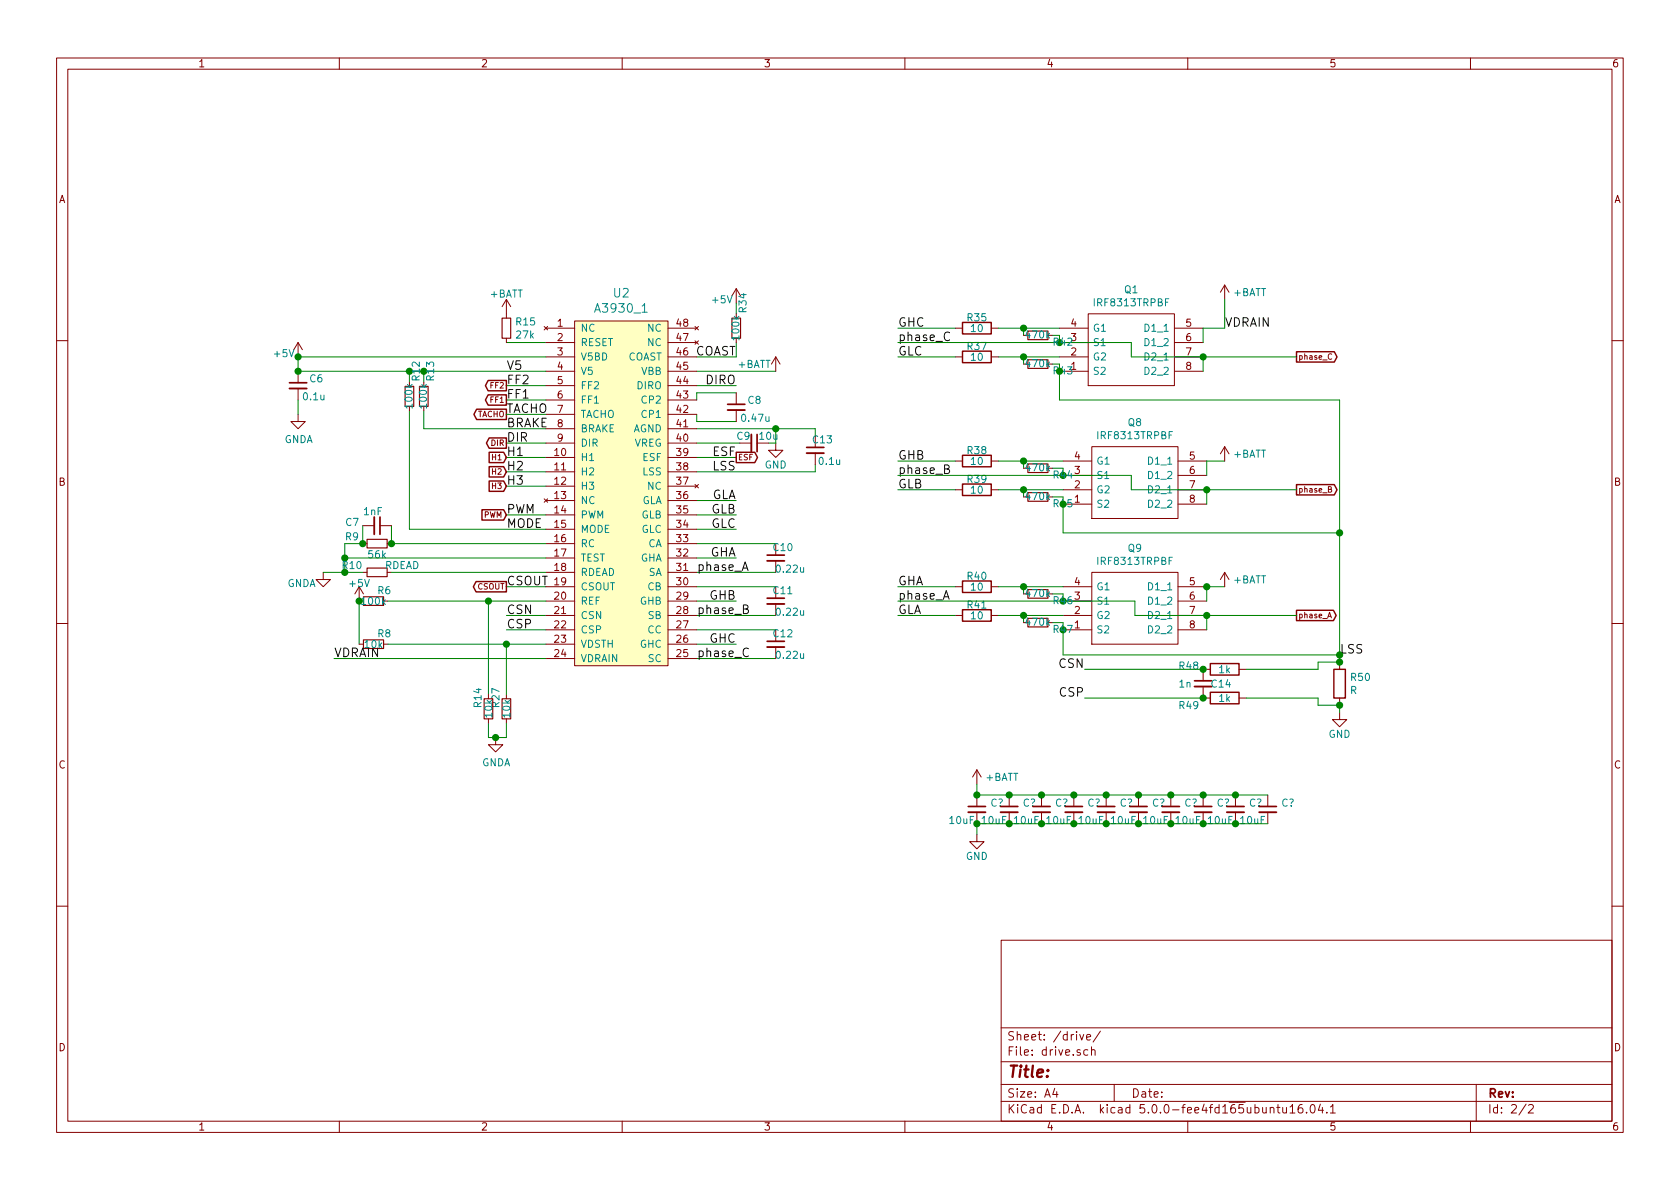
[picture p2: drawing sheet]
<svg xmlns="http://www.w3.org/2000/svg" width="297mm" height="210mm" viewBox="0 0 297 210" stroke-linecap="round" stroke-linejoin="round" font-family="sans-serif">
<g fill="none" stroke="#840000" stroke-width=".18">
<path d="M10 10.3h277v189.9h-277zM12 12.2h273v186.1h-273zM60 10.3v1.9M110 10.3v1.9M160 10.3v1.9M210 10.3v1.9M260 10.3v1.9M89.5 53l-.7 1.2M89.5 53v3.3M89.5 59.8v.8M89.5 53l.8 1.2M96.2 57.7l.6 .6"/>
<path d="M96.5 58h5.1M96.8 57.7l-.6 .6M101.6 56.8h16.5v60.9h-16.5zM118.1 58h5.1M122.9 57.7l.6 .6M123.5 57.7l-.6 .6M130.2 51v2.6M130.2 55.5v.8M130.2 59.8v.8M130.2 51l-.8 1.3M130.2 51l.7 1.3M168.9 58h1.3"/>
<path d="M175.3 58h1.2M185.3 59.3h.8M187.3 58h5.1M192.4 55.5h15.2v12.7h-15.2zM207.6 58h5.1M216.5 50.4l-.7 1.3M216.5 50.4v2.6M216.5 50.4l.8 1.3M10 60.2h2M52.7 73.3v1.2h1.3l-1.3 1.3-1.3-1.3h1.3M52.7 60.6v2.5M52.7 65.7v2"/>
<path d="M52.7 68.7v2M52.7 60.6l-.8 1.2M52.7 60.6l.8 1.2M72.4 67.6v.7M72.4 71.9v.7M74.9 67.6v.7M74.9 71.9v.7M96.5 63.1h5.1M96.5 60.6h5.1M96.5 65.7h5.1M96.5 78.4h5.1M96.5 75.8h5.1"/>
<path d="M96.5 73.3h5.1M96.5 70.7h5.1M96.5 68.2h5.1M118.1 63.1h5.1M118.1 60.6h5.1M118.1 65.7h5.1M118.1 78.4h5.1M118.1 75.8h5.1M118.1 73.3h5.1M118.1 70.7h5.1M118.1 68.2h5.1M122.9 60.3l.6 .6"/>
<path d="M123.5 60.3l-.6 .6M130.2 69.5v2M130.2 72.5v2M133.9 78.4h2M137.2 78.4v1.2h1.2l-1.2 1.3-1.3-1.3h1.3M137.2 63.1l-.8 1.3M137.2 63.1v2.6M137.2 63.1l.7 1.3M144.1 77.1v2M168.9 63.1h1.3M175.3 63.1h1.2M185.3 64.4h.8"/>
<path d="M187.3 63.1h5.1M187.3 60.6h5.1M187.3 65.7h5.1M193 79h15.3v12.7h-15.3zM207.6 63.1h5.1M207.6 60.6h5.1M207.6 65.7h5.1M216.5 79v2.5M216.5 79l-.7 1.3M216.5 79l.8 1.3M235.5 62.7a.43 .43 0 0 0-.7 .3 .43 .43 0 0 0 .7 .4M285 60.2h2"/>
<path d="M64.1 96.1h.8M64.1 93h2.1M67.2 93h2M68.5 96.1h.7M96.2 88.2l.6 .6M96.5 80.9h5.1M96.5 83.4h5.1M96.5 86h5.1M96.5 88.5h5.1M96.5 91.1h5.1M96.5 93.6h5.1M96.5 96.1h5.1"/>
<path d="M96.5 98.7h5.1M96.8 88.2l-.6 .6M118.1 80.9h5.1M118.1 83.4h5.1M118.1 86h5.1M118.1 88.5h5.1M118.1 91.1h5.1M118.1 93.6h5.1M118.1 96.1h5.1M118.1 98.7h5.1M122.9 85.7l.6 .6M123.5 85.7l-.6 .6"/>
<path d="M137.2 96.1v2.1M137.2 99.2v2M144.1 80.1v2.1M168.9 81.5h1.3M168.9 86.6h1.3M175.3 81.5h1.2M175.3 86.6h1.2M185.3 82.8h.8M185.3 87.9h.8M188 81.5h5M188 86.6h5M188 89.1h5"/>
<path d="M188 84.1h5M208.3 81.5h5.1M208.3 86.6h5.1M208.3 89.1h5.1M208.3 84.1h5.1M234.9 86.5h.4l.1-.3-.5-.2v1h.4l.2-.3-.3-.2M10 110.3h2M57.1 101.2v1.3h1.3l-1.3 1.3-1.2-1.3h1.2M63.5 103.8l-.8 1.2M63.5 103.8v2.5h.8M63.5 103.8l.8 1.2M63.5 113.9h.8"/>
<path d="M64.1 101.2h.8M67.8 106.3h.8M67.8 113.9h.8M96.5 108.8h5.1M96.5 103.8h5.1M96.5 101.2h5.1M96.5 106.3h5.1M96.5 111.4h5.1M96.5 113.9h5.1M96.5 116.5h5.1M118.1 108.8h5.1M118.1 103.8h5.1"/>
<path d="M118.1 101.2h5.1M118.1 106.3h5.1M118.1 111.4h5.1M118.1 113.9h5.1M118.1 116.5h5.1M137.2 103.8v2M137.2 106.8v2M137.2 111.4v2M137.2 114.4v2.1M168.9 108.8h1.3M168.9 103.8h1.3M175.3 108.8h1.2"/>
<path d="M175.3 103.8h1.2M185.3 110.1h.8M185.3 105h.8M188 108.8h5M188 103.8h5M188 106.3h5M188 111.4h5M193 101.2h15.3v12.7h-15.3zM208.3 108.8h5.1M208.3 103.8h5.1M208.3 106.3h5.1M208.3 111.4h5.1"/>
<path d="M214 118.4h-1.3v2M216.5 101.2v2.6M216.5 101.2l-.7 1.3M216.5 101.2l.8 1.3M219.1 118.4h1.2M234.7 109.3l.4-1 .3 1M236.9 117.1v1.3M285 110.3h2M86.4 122.8v.8M86.4 127.1v.8M87.6 130.4v1.3h1.3l-1.3 1.3-1.2-1.3h1.2M89.5 122.8v.8"/>
<path d="M89.5 127.1v.8M172.7 136.1l-.7 1.3M172.7 136.1v2.6M172.7 136.1l.8 1.3M212.7 121.4v2h1.3M219.1 123.4h1.2M236.9 126v1.2h1.2l-1.2 1.3-1.3-1.3h1.3M236.9 123.4v1.3M172.7 147.6v1.2h1.3l-1.3 1.3-1.3-1.3h1.3M172.7 140.6v2M172.7 143.6v2.1M178.4 140.6v2"/>
<path d="M178.4 143.6v2.1M184.1 140.6v2M184.1 143.6v2.1M189.9 140.6v2M189.9 143.6v2.1M195.6 140.6v2M195.6 143.6v2.1M201.3 140.6v2M201.3 143.6v2.1M207 140.6v2M207 143.6v2.1M212.7 140.6v2"/>
<path d="M212.7 143.6v2.1M218.4 140.6v2M218.4 143.6v2.1M224.2 140.6v2M224.2 143.6v2.1M10 160.2h2M177 166.3h108v32h-108zM285 160.2h2M60 198.3v1.9M110 198.3v1.9M160 198.3v1.9M177 194.8h108"/>
<path d="M177 191.8h108M177 187.8h108M177 181.8h108M186.5 192.5l-.4 1h1M186.8 193v1M190.9 182.9l.4 1 .3-1M192.1 183.4l.7-.1v-.3l-.5-.1-.2 .2 .1 .7h.6M192.3 185.7l-.4-.1-.3 .3 .1 .6 .2 .1 .4-.1M193 185.7l.2-.1 .3 .1 .1 .9M193 185.1v1.5M194.6 182.3l-1.3 2M197 191.8v3"/>
<path d="M210 198.3v1.9M224.6 196l.1-.1a.37 .37 0 0 1 .5 .1v.8M225.7 195.8h.6M226 195.3v1.3l.3 .2M226.8 195.8v.8a.39 .39 0 0 0 .7 .1M227.5 195.8v1M228.1 195.8l.4-.5v1.5M228.1 196.8h.9M230.2 195.3a.59 .59 0 0 0-.7 .7l.1 .7 .2 .1 .5-.1 .1-.5-.2-.2-.4-.1-.3 .3M231 196.7v.1M231.8 195.5l.4-.2a.94 .94 0 0 1 0 1.5 .79 .79 0 0 1-.4-1.3zM233.5 195.2l-.4 1.1h.9"/>
<path d="M233.8 195.8v1M234.6 196.7v.1M235.2 195.8l.5-.5v1.5M235.2 196.8h.9M260 198.3v1.9M261 191.8v6.5M269.8 195.2l-1.2 2M270.3 195.5l.2-.2h.3l.3 .5-.9 1h.9"/>
</g>
<g fill="none" stroke="#840000" stroke-width=".33">
<path d="M51.2 68.7h3M128.7 72.5h3M132.8 76.8v3.1M66.2 91.4v3.1M135.6 99.2h3.1M142.6 80.1h3.1M135.6 106.8h3.1M135.6 114.4h3.1M211.2 121.4h3M171.2 143.6h3M176.9 143.6h3.1M182.6 143.6h3.1"/>
<path d="M188.3 143.6h3.1M194.1 143.6h3M199.8 143.6h3M205.5 143.6h3M211.2 143.6h3M216.9 143.6h3.1M222.6 143.6h3.1"/>
</g>
<g fill="none" stroke="#840000" stroke-width=".3">
<path d="M51.2 67.7h3M128.7 71.5h3M133.9 76.8v3.1M142.6 79.1h3.1M67.2 91.4v3.1M135.6 98.2h3.1M135.6 105.8h3.1M135.6 113.4h3.1M211.2 120.4h3M171.2 142.6h3M176.9 142.6h3.1M182.6 142.6h3.1"/>
<path d="M188.3 142.6h3.1M194.1 142.6h3M199.8 142.6h3M205.5 142.6h3M211.2 142.6h3M216.9 142.6h3.1M222.6 142.6h3.1"/>
</g>
<path d="M167 82.9l.7-.1 .1-.3-.1-.2-.7-.1v1.5h.6l.3-.3a.41 .41 0 0 0-.4-.5M131.4 107.7l.8-.1 .1-.3-.2-.2-.7-.1v1.5h.6l.3-.3a.41 .41 0 0 0-.3-.5" fill="none" stroke="#000" stroke-width=".18"/>
<g fill="none" stroke="#840000" stroke-width=".25">
<path d="M170.2 57h5.1v2h-5.1zM84.3 72.4h5.2v1.8h-5.2l-.5-.9zM86.3 67.3h3.2v1.8h-3.2l-.5-.9zM86.3 69.8h3.2v1.8h-3.2l-.5-.9zM86.5 77.4h3v1.9h-3l-.5-.9zM86.5 80h2.6l.4 .9-.4 .9h-2.6zM130.2 80h3.3l.4 .9-.4 .9h-3.3zM170.2 62.1h5.1v2h-5.1zM229.2 62.2h6.7l.5 .9-.5 .9h-6.7zM85.2 90.1h3.9l.4 1-.4 .9h-3.9zM86.5 82.5h2.6l.4 .9-.4 .9h-2.6zM86.5 85.1h2.6l.4 .9-.4 .9h-2.6z"/>
<path d="M170.2 80.5h5.1v2h-5.1zM170.2 85.6h5.1v2h-5.1zM229.2 85.7h6.7l.5 .9-.5 .9h-6.7zM84.2 102.8h5.3v1.9h-5.3l-.5-.9zM170.2 107.8h5.1v2h-5.1zM170.2 102.7h5.1v2.1h-5.1zM214 117.3h5.1v2.1h-5.1zM229.2 107.9h6.6l.4 .9-.4 .9h-6.6zM235.8 118.4h2.1v5h-2.1zM214 122.4h5.1v2.1h-5.1z"/>
</g>
<g fill="#008400" stroke="#008400" stroke-width=".25">
<circle cx="212.7" cy="123.4" r=".51"/>
<circle cx="212.7" cy="118.4" r=".51"/>
<circle cx="61" cy="98.7" r=".51"/>
<circle cx="137.2" cy="75.8" r=".51"/>
<circle cx="69.2" cy="96.1" r=".51"/>
<circle cx="64.1" cy="96.1" r=".51"/>
<circle cx="63.5" cy="106.3" r=".51"/>
<circle cx="61" cy="101.2" r=".51"/>
<circle cx="87.6" cy="130.4" r=".51"/>
<circle cx="52.7" cy="65.7" r=".51"/>
<circle cx="86.4" cy="106.3" r=".51"/>
<circle cx="89.5" cy="113.9" r=".51"/>
<circle cx="72.4" cy="65.7" r=".51"/>
<circle cx="74.9" cy="65.7" r=".51"/>
<circle cx="181" cy="58" r=".51"/>
<circle cx="181" cy="63.1" r=".51"/>
<circle cx="181" cy="81.5" r=".51"/>
<circle cx="181" cy="86.6" r=".51"/>
<circle cx="181" cy="103.8" r=".51"/>
<circle cx="181" cy="108.8" r=".51"/>
<circle cx="236.9" cy="94.2" r=".51"/>
<circle cx="213.4" cy="103.8" r=".51"/>
<circle cx="213.4" cy="108.8" r=".51"/>
<circle cx="52.7" cy="63.1" r=".51"/>
<circle cx="236.9" cy="117.1" r=".51"/>
<circle cx="236.9" cy="124.7" r=".51"/>
<circle cx="212.7" cy="63.1" r=".51"/>
<circle cx="213.4" cy="86.6" r=".51"/>
<circle cx="172.7" cy="140.6" r=".51"/>
<circle cx="178.4" cy="140.6" r=".51"/>
<circle cx="184.2" cy="140.6" r=".51"/>
<circle cx="189.9" cy="140.6" r=".51"/>
<circle cx="195.6" cy="140.6" r=".51"/>
<circle cx="201.3" cy="140.6" r=".51"/>
<circle cx="207" cy="140.6" r=".51"/>
<circle cx="212.7" cy="140.6" r=".51"/>
<circle cx="218.4" cy="140.6" r=".51"/>
<circle cx="172.7" cy="145.7" r=".51"/>
<circle cx="178.4" cy="145.7" r=".51"/>
<circle cx="184.2" cy="145.7" r=".51"/>
<circle cx="189.9" cy="145.7" r=".51"/>
<circle cx="195.6" cy="145.7" r=".51"/>
<circle cx="201.3" cy="145.7" r=".51"/>
<circle cx="207" cy="145.7" r=".51"/>
<circle cx="212.7" cy="145.7" r=".51"/>
<circle cx="218.4" cy="145.7" r=".51"/>
</g>
<g fill="none" stroke="#008400" stroke-width=".18">
<path d="M158.7 58h10.2M176.5 58h10.8M216.5 53v5h-3.8v2.6M52.7 70.7v2.6M72.4 72.6v21h24.1M74.9 72.6v3.2h21.6M89.5 70.7h7M89.5 68.2h7M89.5 78.4h7M89.5 60.6h7M89.5 73.3h7M96.5 63.1h-43.8v2.6h43.8"/>
<path d="M123.2 68.2h7M123.2 78.4h7.6M123.2 63.1h7M123.2 73.3v1.2h7M123.2 65.7h14M123.2 75.8h20.9v1.3M130.2 69.5h-7v1.2M137.2 75.8v2.6M158.7 63.1h10.2M158.7 60.6h41.3v2.5h29.2M176.5 63.1h10.8M187.3 65.7v5h49.6v46.4h-3.9v1.3h-12.7"/>
<path d="M212.7 63.1v2.6M61 98.7h35.5M64.1 93v3.1h-3.1v5.1M69.2 93v3.1h27.3M89.5 80.9h7M89.5 86h7M89.5 83.4h7M89.5 91.1h7M123.2 80.9h7M123.2 91.1h7M123.2 88.5h7M123.2 96.1h14"/>
<path d="M123.2 98.7h7M123.2 93.6h7M144.1 82.2v1.2h-20.9M158.7 84.1h41.3v2.5h29.2M158.7 81.5h10.2M158.7 86.6h10.2M176.5 81.5h11.5M176.5 86.6h11.5M188 89.1v5.1h48.9M213.4 86.6v2.5M216.5 81.5h-3.1v2.6M57.1 101.2h7"/>
<path d="M59.1 116.5h37.4M63.5 106.3v7.6M68.6 106.3h27.9M68.6 113.9h27.9M69.2 101.2h27.3M86.4 106.3v16.5M89.5 111.4h7M89.5 108.8h7M89.5 103.8h7M89.5 113.9v8.9M123.2 111.4h14M123.2 108.8h14"/>
<path d="M123.2 101.2h14M123.2 106.3h7M123.2 113.9h7M123.2 103.8h14M123.2 116.5h14M158.7 108.8h10.2M158.7 106.3h42v2.5h28.5M158.7 103.8h10.2M176.5 108.8h11.5M176.5 103.8h11.5M188 111.4v4.4h48.9M191.8 118.4h20.9"/>
<path d="M213.4 108.8v2.6M216.5 103.8h-3.1v2.5M86.4 127.9v2.5h3.1v-2.5M172.7 138.7v1.9h51.5M191.8 123.4h20.9M220.3 123.4h12.7v1.3h3.9v1.3M224.2 145.7h-51.5v1.9"/>
</g>
<path d="M101.6 56.8h16.5v60.9h-16.5z" fill="#ffffc2" stroke="#ffffc2" stroke-width=".18"/>
<path d="M113.5 55.2h.9" fill="none" stroke="#008484" stroke-width=".18"/>
<g fill="none" stroke="#840000" stroke-width=".2">
<path d="M88.8 56.3h1.5v3.5h-1.5zM129.4 56.3h1.5v3.5h-1.5zM181.7 58.5h3.6v1.6h-3.6zM71.6 68.3h1.6v3.6h-1.6zM74.2 68.3h1.5v3.6h-1.5zM181.7 63.6h3.6v1.5h-3.6zM64.9 95.4h3.6v1.5h-3.6zM181.7 82h3.6v1.6h-3.6zM181.7 87.1h3.6v1.5h-3.6zM64.3 105.5h3.5v1.6h-3.5zM64.3 113.2h3.5v1.5h-3.5zM64.9 100.5h3.6v1.5h-3.6z"/>
<path d="M181.7 109.3h3.6v1.6h-3.6zM181.7 104.3h3.6v1.5h-3.6zM85.6 123.6h1.5v3.5h-1.5zM88.8 123.6h1.5v3.5h-1.5z"/>
</g>
<text font-size="2.8" fill="#840000" x="178" y="190.5">Title:</text>
<g font-size="2.1" fill="#008484">
<text x="108.5" y="52.6">U2</text>
<text x="105.6" y="55.3">A3930_1</text>
</g>
<g font-size="2.1">
<text x="158.7" y="57.8">GHC</text>
<text x="216.5" y="57.8">VDRAIN</text>
<text x="89.5" y="65.4">V5</text>
<text x="158.7" y="60.3">phase_C</text>
<text x="158.7" y="62.9">GLC</text>
<text x="89.5" y="70.5">FF1</text>
<text x="89.5" y="67.9">FF2</text>
<text x="124.9" y="67.9">DIRO</text>
<text x="89.5" y="73">TACHO</text>
<text x="89.5" y="75.6">BRAKE</text>
<text x="89.5" y="78.1">DIR</text>
<text x="89.5" y="80.6">H1</text>
<text x="89.5" y="83.2">H2</text>
<text x="126" y="83.2">LSS</text>
<text x="126" y="80.6">ESF</text>
<text x="158.7" y="83.8">phase_B</text>
<text x="158.7" y="81.3">GHB</text>
<text x="89.5" y="85.7">H3</text>
<text x="125.7" y="88.3">GLA</text>
<text x="158.7" y="86.4">GLB</text>
<text x="89.5" y="90.8">PWM</text>
<text x="89.5" y="93.3">MODE</text>
<text x="125.7" y="90.8">GLB</text>
<text x="125.7" y="93.3">GLC</text>
<text x="123.2" y="101">phase_A</text>
<text x="125.5" y="98.4">GHA</text>
<text x="89.5" y="103.5">CSOUT</text>
<text x="125.5" y="106">GHB</text>
<text x="158.7" y="106">phase_A</text>
<text x="158.7" y="103.5">GHA</text>
<text x="89.5" y="111.1">CSP</text>
<text x="89.5" y="108.6">CSN</text>
<text x="123.2" y="108.6">phase_B</text>
<text x="125.5" y="113.7">GHC</text>
<text x="158.7" y="108.6">GLA</text>
<text x="59.1" y="116.2">VDRAIN</text>
<text x="123.2" y="116.2">phase_C</text>
<text x="187.3" y="118.1">CSN</text>
<text x="187.4" y="123.2">CSP</text>
</g>
<g font-size="2.1" fill="#008400">
<text x="122.8" y="62.9">COAST</text>
<text x="236.9" y="115.6">LSS</text>
</g>
<g font-size="2.1" fill="#840000">
<text x="178" y="184">Sheet: /drive/</text>
<text x="178" y="186.7">File: drive.sch</text>
<text x="178" y="196.9">KiCad E.D.A. kicad 5.0.0-fee4fd165ubuntu16.04.1</text>
<text x="178" y="194.1">Size: A4</text>
<text x="200" y="194.1">Date:</text>
<text x="263" y="194.1">Rev:</text>
<text x="263" y="196.9">Id: 2/2</text>
</g>
<g font-size="1.8" fill="#840000">
<text x="35" y="11.9">1</text>
<text x="85" y="11.9">2</text>
<text x="135" y="11.9">3</text>
<text x="185" y="11.9">4</text>
<text x="235" y="11.9">5</text>
<text x="285" y="11.9">6</text>
<text x="10.4" y="35.9">A</text>
<text x="285.4" y="35.9">A</text>
<text x="98.6" y="57.8">1</text>
<text x="119.7" y="57.8">48</text>
<text x="189.4" y="57.8">4</text>
<text x="209.7" y="57.8">5</text>
<text x="98.6" y="60.3">2</text>
<text x="98.6" y="62.9">3</text>
<text x="98.6" y="65.4">4</text>
<text x="119.7" y="65.4">45</text>
<text x="119.7" y="62.9">46</text>
<text x="119.7" y="60.3">47</text>
<text x="189.4" y="65.4">1</text>
<text x="189.4" y="62.9">2</text>
<text x="189.4" y="60.3">3</text>
<text x="209.7" y="60.3">6</text>
<text x="209.7" y="62.9">7</text>
<text x="209.7" y="65.4">8</text>
<text x="98.6" y="67.9">5</text>
<text x="98.6" y="70.5">6</text>
<text x="119.7" y="70.5">43</text>
<text x="119.7" y="67.9">44</text>
<text x="98.6" y="73">7</text>
<text x="98.6" y="75.6">8</text>
<text x="119.7" y="75.6">41</text>
<text x="119.7" y="73">42</text>
<text x="98.1" y="80.6">10</text>
<text x="98.1" y="83.2">11</text>
<text x="98.6" y="78.1">9</text>
<text x="119.7" y="83.2">38</text>
<text x="119.7" y="80.6">39</text>
<text x="119.7" y="78.1">40</text>
<text x="190" y="83.8">3</text>
<text x="190" y="81.3">4</text>
<text x="210.3" y="81.3">5</text>
<text x="210.3" y="83.8">6</text>
<text x="10.4" y="85.9">B</text>
<text x="98.1" y="85.7">12</text>
<text x="98.1" y="88.3">13</text>
<text x="119.7" y="88.3">36</text>
<text x="119.7" y="85.7">37</text>
<text x="190" y="88.9">1</text>
<text x="190" y="86.4">2</text>
<text x="210.3" y="86.4">7</text>
<text x="210.3" y="88.9">8</text>
<text x="285.4" y="85.9">B</text>
<text x="98.1" y="90.8">14</text>
<text x="98.1" y="93.3">15</text>
<text x="98.1" y="95.9">16</text>
<text x="119.7" y="95.9">33</text>
<text x="119.7" y="93.3">34</text>
<text x="119.7" y="90.8">35</text>
<text x="98.1" y="98.4">17</text>
<text x="98.1" y="101">18</text>
<text x="119.7" y="101">31</text>
<text x="119.7" y="98.4">32</text>
<text x="98.1" y="103.5">19</text>
<text x="98.1" y="106">20</text>
<text x="119.7" y="106">29</text>
<text x="119.7" y="103.5">30</text>
<text x="190" y="106">3</text>
<text x="190" y="103.5">4</text>
<text x="210.3" y="103.5">5</text>
<text x="210.3" y="106">6</text>
<text x="98.1" y="108.6">21</text>
<text x="98.1" y="111.1">22</text>
<text x="98.1" y="113.7">23</text>
<text x="119.7" y="113.7">26</text>
<text x="119.7" y="111.1">27</text>
<text x="119.7" y="108.6">28</text>
<text x="190" y="111.1">1</text>
<text x="190" y="108.6">2</text>
<text x="210.3" y="108.6">7</text>
<text x="210.3" y="111.1">8</text>
<text x="98.1" y="116.2">24</text>
<text x="119.7" y="116.2">25</text>
<text x="10.4" y="135.9">C</text>
<text x="285.4" y="135.9">C</text>
<text x="10.4" y="185.9">D</text>
<text x="285.4" y="185.9">D</text>
<text x="35" y="199.9">1</text>
<text x="85" y="199.9">2</text>
<text x="135" y="199.9">3</text>
<text x="185" y="199.9">4</text>
<text x="235" y="199.9">5</text>
<text x="285" y="199.9">6</text>
</g>
<g font-size="1.8" fill="#008484">
<text x="86.7" y="52.6">+BATT</text>
<text x="126" y="53.6">+5V</text>
<text x="198.9" y="51.9">Q1</text>
<text x="218.1" y="52.4">+BATT</text>
<text x="91.3" y="57.6">R15</text>
<text x="91.4" y="59.9">27k</text>
<text x="102.6" y="58.7">NC</text>
<text x="114.5" y="58.7">NC</text>
<text x="130.7" y="60" transform="rotate(-90 130.7 60)">100k</text>
<text x="132" y="55.2" transform="rotate(-90 132 55.2)">R34</text>
<text x="171.1" y="56.8">R35</text>
<text x="171.8" y="58.7">10</text>
<text x="181.5" y="59.9">470k</text>
<text x="193.2" y="58.7">G1</text>
<text x="193.7" y="54.2">IRF8313TRPBF</text>
<text x="202.7" y="58.7">D1_1</text>
<text x="48.6" y="63.2">+5V</text>
<text x="102.6" y="61.2">RESET</text>
<text x="102.6" y="63.7">V5BD</text>
<text x="110.9" y="63.7">COAST</text>
<text x="114.5" y="61.2">NC</text>
<text x="130.5" y="65.1">+BATT</text>
<text x="171.1" y="61.9">R37</text>
<text x="171.8" y="63.8">10</text>
<text x="181.5" y="64.9">470k</text>
<text x="186.3" y="61.1">R42</text>
<text x="193.2" y="63.7">G2</text>
<text x="193.2" y="61.2">S1</text>
<text x="202.7" y="61.2">D1_2</text>
<text x="202.7" y="63.7">D2_1</text>
<text x="53.7" y="70.8">0.1u</text>
<text x="54.8" y="67.6">C6</text>
<text x="74.2" y="67.3" transform="rotate(-90 74.2 67.3)">R12</text>
<text x="76.8" y="67.3" transform="rotate(-90 76.8 67.3)">R13</text>
<text x="102.6" y="66.3">V5</text>
<text x="102.6" y="68.8">FF2</text>
<text x="102.6" y="71.4">FF1</text>
<text x="112.7" y="68.8">DIRO</text>
<text x="113.4" y="66.3">VBB</text>
<text x="113.7" y="71.4">CP2</text>
<text x="132.3" y="71.4">C8</text>
<text x="193.2" y="66.3">S2</text>
<text x="202.7" y="66.3">D2_2</text>
<text x="72.9" y="72.1" transform="rotate(-90 72.9 72.1)">100k</text>
<text x="75.5" y="72.1" transform="rotate(-90 75.5 72.1)">100k</text>
<text x="102.6" y="73.9">TACHO</text>
<text x="102.6" y="76.4">BRAKE</text>
<text x="111.9" y="76.4">AGND</text>
<text x="113.7" y="73.9">CP1</text>
<text x="130.3" y="77.8">C9</text>
<text x="131.3" y="74.6">0.47u</text>
<text x="134.4" y="77.8">10u</text>
<text x="194.3" y="77.7">IRF8313TRPBF</text>
<text x="199.5" y="75.4">Q8</text>
<text x="50.2" y="78.4">GNDA</text>
<text x="102.6" y="81.5">H1</text>
<text x="102.6" y="79">DIR</text>
<text x="112.1" y="79">VREG</text>
<text x="113.7" y="81.5">ESF</text>
<text x="135.2" y="82.8">GND</text>
<text x="143.8" y="78.4">C13</text>
<text x="144.9" y="82.2">0.1u</text>
<text x="171.1" y="80.3">R38</text>
<text x="171.8" y="82.2">10</text>
<text x="181.5" y="83.4">470k</text>
<text x="193.8" y="82.2">G1</text>
<text x="203.3" y="82.2">D1_1</text>
<text x="218.1" y="80.9">+BATT</text>
<text x="102.6" y="84.1">H2</text>
<text x="102.6" y="86.6">H3</text>
<text x="102.6" y="89.1">NC</text>
<text x="113.4" y="89.1">GLA</text>
<text x="113.7" y="84.1">LSS</text>
<text x="114.5" y="86.6">NC</text>
<text x="171.1" y="85.4">R39</text>
<text x="171.8" y="87.3">10</text>
<text x="181.5" y="88.4">470k</text>
<text x="186.3" y="84.6">R44</text>
<text x="193.8" y="89.8">S2</text>
<text x="193.8" y="87.2">G2</text>
<text x="193.8" y="84.7">S1</text>
<text x="203.3" y="84.7">D1_2</text>
<text x="203.3" y="87.2">D2_1</text>
<text x="203.3" y="89.8">D2_2</text>
<text x="61.1" y="95.5">R9</text>
<text x="61.2" y="93">C7</text>
<text x="64.4" y="91.1">1nF</text>
<text x="102.6" y="91.7">PWM</text>
<text x="102.6" y="94.2">MODE</text>
<text x="113.4" y="94.2">GLC</text>
<text x="113.4" y="91.7">GLB</text>
<text x="60.6" y="100.6">R10</text>
<text x="65.2" y="98.7">56k</text>
<text x="68" y="100.6">RDEAD</text>
<text x="102.6" y="96.8">RC</text>
<text x="102.6" y="99.3">TEST</text>
<text x="102.6" y="101.8">RDEAD</text>
<text x="113.2" y="99.3">GHA</text>
<text x="114.5" y="96.8">CA</text>
<text x="114.6" y="101.8">SA</text>
<text x="136.8" y="97.5">C10</text>
<text x="137.4" y="101.3">0.22u</text>
<text x="194.3" y="99.9">IRF8313TRPBF</text>
<text x="199.5" y="97.6">Q9</text>
<text x="50.7" y="103.8">GNDA</text>
<text x="61.9" y="103.8">+5V</text>
<text x="64.1" y="107">100k</text>
<text x="66.8" y="105.1">R6</text>
<text x="102.6" y="104.4">CSOUT</text>
<text x="102.6" y="106.9">REF</text>
<text x="113.2" y="106.9">GHB</text>
<text x="114.5" y="104.4">CB</text>
<text x="136.8" y="105.1">C11</text>
<text x="171.1" y="107.6">R41</text>
<text x="171.1" y="102.5">R40</text>
<text x="171.8" y="104.4">10</text>
<text x="181.5" y="105.6">470k</text>
<text x="186.3" y="106.9">R46</text>
<text x="193.8" y="106.9">S1</text>
<text x="193.8" y="104.4">G1</text>
<text x="203.3" y="104.4">D1_1</text>
<text x="203.3" y="106.9">D1_2</text>
<text x="218.1" y="103.2">+BATT</text>
<text x="66.8" y="112.7">R8</text>
<text x="102.6" y="109.5">CSN</text>
<text x="102.6" y="112">CSP</text>
<text x="114.5" y="112">CC</text>
<text x="114.6" y="109.5">SB</text>
<text x="136.8" y="112.7">C12</text>
<text x="137.4" y="108.9">0.22u</text>
<text x="171.8" y="109.5">10</text>
<text x="181.5" y="110.7">470k</text>
<text x="186.3" y="111.9">R47</text>
<text x="193.8" y="112">S2</text>
<text x="193.8" y="109.5">G2</text>
<text x="203.3" y="109.5">D2_1</text>
<text x="203.3" y="112">D2_2</text>
<text x="64.6" y="114.6">10k</text>
<text x="102.6" y="114.5">VDSTH</text>
<text x="102.6" y="117.1">VDRAIN</text>
<text x="113.2" y="114.5">GHC</text>
<text x="114.6" y="117.1">SC</text>
<text x="137.4" y="116.5">0.22u</text>
<text x="208.6" y="118.4">R48</text>
<text x="215.6" y="119">1k</text>
<text x="85.1" y="125" transform="rotate(-90 85.1 125)">R14</text>
<text x="88.3" y="125" transform="rotate(-90 88.3 125)">R27</text>
<text x="208.5" y="121.6">1n</text>
<text x="208.6" y="125.4">R49</text>
<text x="214.3" y="121.6">C14</text>
<text x="215.6" y="124.1">1k</text>
<text x="238.7" y="122.7">R</text>
<text x="238.9" y="120.4">R50</text>
<text x="87" y="126.8" transform="rotate(-90 87 126.8)">10k</text>
<text x="90.2" y="126.8" transform="rotate(-90 90.2 126.8)">10k</text>
<text x="234.9" y="130.5">GND</text>
<text x="85.2" y="135.5">GNDA</text>
<text x="174.3" y="138.1">+BATT</text>
<text x="175.1" y="142.6">C?</text>
<text x="180.8" y="142.6">C?</text>
<text x="186.6" y="142.6">C?</text>
<text x="192.3" y="142.6">C?</text>
<text x="198" y="142.6">C?</text>
<text x="203.7" y="142.6">C?</text>
<text x="209.4" y="142.6">C?</text>
<text x="215.1" y="142.6">C?</text>
<text x="220.9" y="142.6">C?</text>
<text x="226.6" y="142.6">C?</text>
<text x="168" y="145.7">10uF</text>
<text x="173.7" y="145.7">10uF</text>
<text x="179.4" y="145.7">10uF</text>
<text x="185.1" y="145.7">10uF</text>
<text x="190.8" y="145.7">10uF</text>
<text x="196.5" y="145.7">10uF</text>
<text x="202.3" y="145.7">10uF</text>
<text x="208" y="145.7">10uF</text>
<text x="213.7" y="145.7">10uF</text>
<text x="219.4" y="145.7">10uF</text>
<text x="170.8" y="152.1">GND</text>
</g>
<g font-size="1.8" fill="#008400">
<text x="186.3" y="66.2">R43</text>
<text x="186.3" y="89.7">R45</text>
</g>
<g font-size="1.4" fill="#840000">
<text x="229.5" y="63.6">phase_C</text>
<text x="86.8" y="68.7">FF2</text>
<text x="86.8" y="71.2">FF1</text>
<text x="84.4" y="73.8">TACHO</text>
<text x="86.9" y="78.8">DIR</text>
<text x="87.1" y="81.4">H1</text>
<text x="87.1" y="83.9">H2</text>
<text x="130.4" y="81.4">ESF</text>
<text x="87.1" y="86.5">H3</text>
<text x="229.5" y="87.1">phase_B</text>
<text x="85.5" y="91.5">PWM</text>
<text x="84.5" y="104.2">CSOUT</text>
<text x="229.5" y="109.3">phase_A</text>
</g>
</svg>
